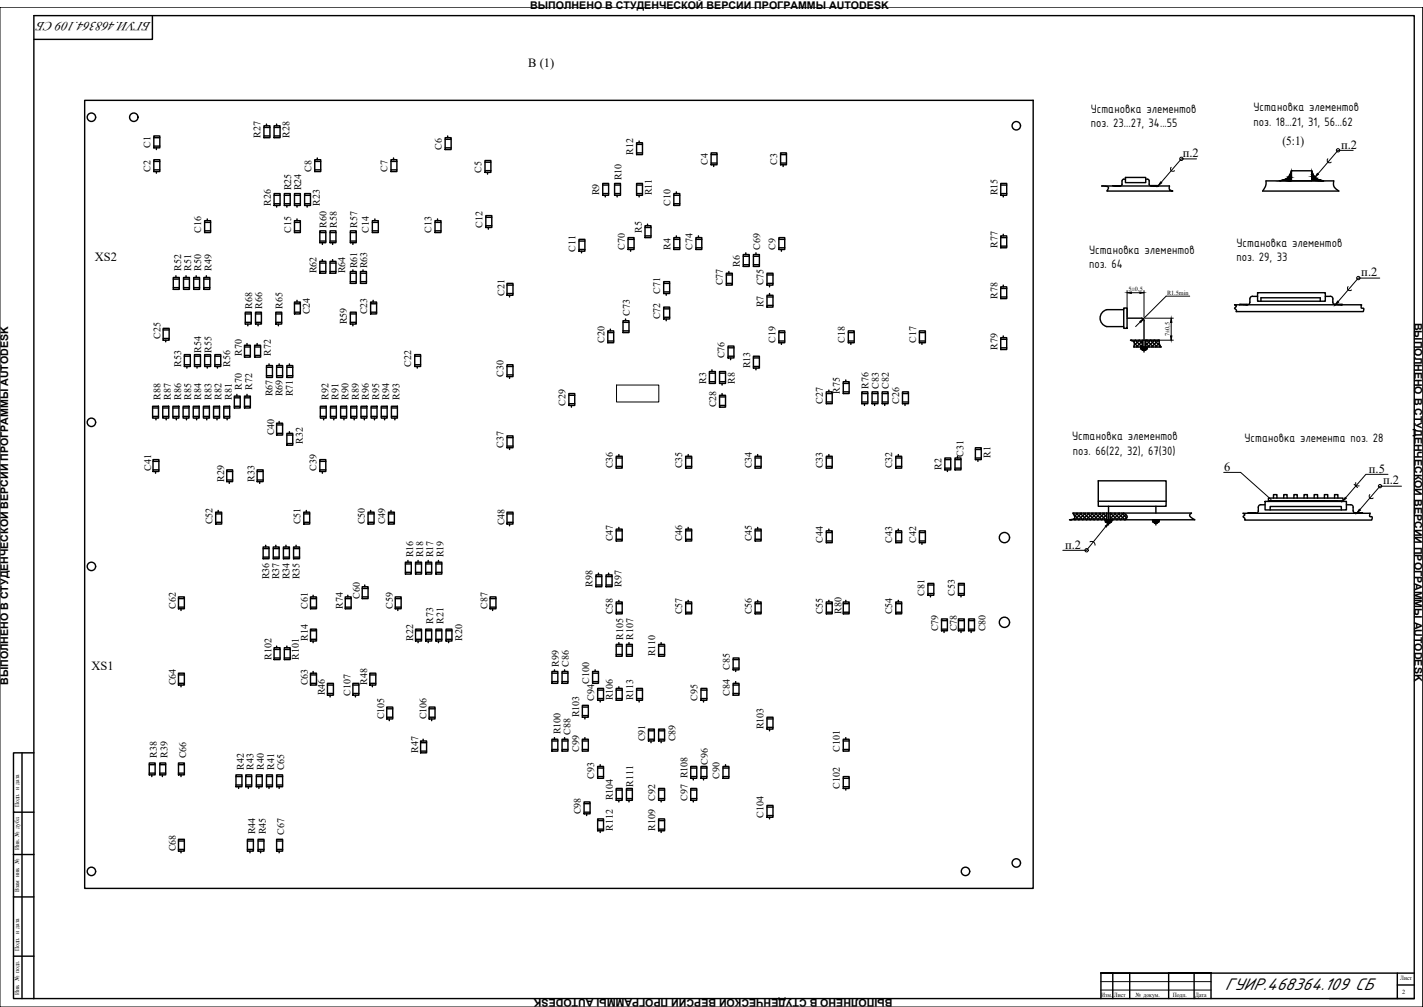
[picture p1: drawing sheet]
<svg xmlns="http://www.w3.org/2000/svg" width="594mm" height="420mm" viewBox="0 0 594 420" stroke-linecap="round" stroke-linejoin="round" font-family="sans-serif">
<g fill="none" stroke="#000" stroke-width=".42">
<path d="M0 3h593.9v417.2h-593.9zM488.9 69.8a.99 .99 0 0 0 0 1.4 .99 .99 0 0 0 1.5 0M499.5 66.3h-6.3l-8.4 9.8M554.4 66.2a.99 .99 0 0 0 0 1.5 .99 .99 0 0 0 1.4 0M564.9 62.7h-6.3l-8.4 9.9M562.8 119.6a.99 .99 0 0 0 0 1.4 .99 .99 0 0 0 1.4 0M576 116h-8.9l-8.5 9.9M470.5 121.2v11.1M472.3 122.1h3.6M477.6 121.2v11.1M478.1 132.8h11.7M488.9 134.5v5.7"/>
<path d="M496.7 123.6h-9.9l-12.7 12.7M478.1 141.9h11.7M257.4 160.7h17.6v7h-17.6zM510.9 197.1h7l12.7 11.3M579.5 197.9h-9.3l-8.4 9.8M461.6 219.7l-8 9.9h-9.9M565.3 202.1l1.4 1.4M566 201.3v1.4h1.4M571.9 206.4a.99 .99 0 0 0 0 1.4 .99 .99 0 0 0 1.4 0M585.1 202.9h-9l-8.4 9.7M455 226.1a1.42 1.42 0 0 1 1.5 0 1.42 1.42 0 0 1 .6 1.4M459.6 409.6h46"/>
<path d="M459.6 413.1h46"/>
<circle cx="493.2" cy="66.3" r=".7"/>
<circle cx="558.6" cy="62.7" r=".7"/>
<circle cx="567.1" cy="116" r=".7"/>
<circle cx="576.1" cy="202.8" r=".7"/>
<circle cx="453.6" cy="229.6" r=".7"/>
</g>
<g fill="none" stroke="#000" stroke-width=".59">
<path d="M14.1 6.5h576.3v410.1h-576.3zM63.6 6.5v9.9h-49.5M35.3 41.9h396v328.8h-396zM64.2 56.7h2.5v5h-2.5zM64.2 57.4h2.5M110.2 52.5h2.5v4.9h-2.5zM110.2 53.2h2.5M110.2 56.7h2.5M111.3 51.8v.7M114.4 52.5h2.5v4.9h-2.5zM114.4 53.2h2.5M114.4 56.7h2.5"/>
<path d="M115.5 51.8v.7M185.8 57.4h2.5v5h-2.5zM185.8 58.1h2.5M186.9 56.7v.7M265.8 59.6h2.4v4.9h-2.4zM266.8 58.8v.8M64.2 66.6h2.5v5h-2.5zM64.2 70.9h2.5M64.2 67.4h2.5M64.2 61h2.5M65.3 61.7v.7M65.3 71.6v.7"/>
<path d="M131.4 66.6h2.5v5h-2.5zM131.4 70.9h2.5M131.4 67.4h2.5M132.5 65.9v.7M163.2 66.6h2.5v5h-2.5zM163.2 70.9h2.5M163.2 67.4h2.5M164.3 65.9v.7M185.8 61.7h2.5M202.5 67h2.4v4.9h-2.4zM202.5 71.2h2.4M202.5 67.7h2.4"/>
<path d="M203.5 71.9v.7M251.6 76.5h2.5v5h-2.5zM251.6 77.2h2.5M256.6 76.5h2.4v5h-2.4zM256.6 77.2h2.4M265.8 76.5h2.4v5h-2.4zM265.8 77.2h2.4M265.8 63.8h2.4M265.8 60.2h2.4M296.9 63.8h2.4v4.9h-2.4zM296.9 68h2.4M296.9 64.5h2.4"/>
<path d="M297.9 68.7v.8M325.9 63.8h2.4v4.9h-2.4zM325.9 68h2.4M325.9 64.5h2.4M326.9 68.7v.8M417.8 76.5h2.5v5h-2.5zM417.8 77.2h2.5M460 77.6h28.2l.1 1.5 1.3 .6h-27.5l.3-.5a.76 .76 0 0 0 .4-.9 .76 .76 0 0 0-.7-.5zM468.5 76.9l-.7 .7M469.9 74h8.4v2.2h-8.4zM469.9 74.8l-1.2 .2-.3 1.9M478.3 74.8l1.3 .2 .2 1.9"/>
<path d="M479.8 76.9l.7 .7h3.1M528.5 75.5h28.3a3.4 3.4 0 0 0 2.1 4.2h-31.8l1.2-2zM539.2 71.2h8.4v4.3h-8.4zM539.2 71.2a5 5 0 0 1-5 4.3M547.6 71.2a5 5 0 0 0 5 4.3M85.4 92.1h2.5v4.9h-2.5zM85.4 96.3h2.5M85.4 92.8h2.5M86.5 91.4v.7M114.4 80.8h2.5v4.9h-2.5zM114.4 85h2.5M114.4 81.5h2.5"/>
<path d="M115.5 85.7v.7M118.7 80.8h2.5v4.9h-2.5zM118.7 85h2.5M118.7 81.5h2.5M119.8 85.7v.7M122.9 80.8h2.5v4.9h-2.5zM122.9 92.1h2.5v4.9h-2.5zM122.9 85h2.5M122.9 81.5h2.5M122.9 96.3h2.5M122.9 92.8h2.5M124 85.7v.7"/>
<path d="M124 91.4v.7M127.2 80.8h2.4v4.9h-2.4zM127.2 85h2.4M127.2 81.5h2.4M128.2 85.7v.7M133.5 96.3h2.5v5h-2.5zM133.5 97h2.5M137.8 96.3h2.5v5h-2.5zM137.8 97h2.5M146.3 96.3h2.4v5h-2.4zM146.3 97h2.4M155.4 92.1h2.5v4.9h-2.5z"/>
<path d="M155.4 96.3h2.5M155.4 92.8h2.5M156.5 91.4v.7M181.6 92.1h2.5v4.9h-2.5zM181.6 96.3h2.5M181.6 92.8h2.5M182.7 91.4v.7M202.8 90h2.5v4.9h-2.5zM202.8 94.2h2.5M202.8 90.7h2.5M203.9 94.9v.7M241.7 99.9h2.5v4.9h-2.5z"/>
<path d="M251.6 80.8h2.5M252.7 81.5v.7M256.6 80.8h2.4M257.6 81.5v.7M262.2 99.1h2.5v5h-2.5zM262.2 99.9h2.5M265.8 80.8h2.4M266.8 81.5v.7M269.3 94.2h2.5v4.9h-2.5zM269.3 98.4h2.5M269.3 94.9h2.5M270.3 93.5v.7"/>
<path d="M281.3 99.1h2.5v5h-2.5zM281.3 80.8h2.5v4.9h-2.5zM281.3 85h2.5M281.3 81.5h2.5M281.3 99.9h2.5M282.4 80.1v.7M282.4 98.4v.7M290.5 99.1h2.5v5h-2.5zM290.5 99.9h2.5M291.6 98.4v.7M325.2 99.1h2.4v5h-2.4zM325.2 99.9h2.4"/>
<path d="M417.8 98.4h2.5v5h-2.5zM417.8 80.8h2.5M417.8 99.1h2.5M418.8 81.5v.7M418.8 97.7v.7M72.3 115.8h2.5v4.9h-2.5zM72.3 116.5h2.5M73.4 115.1v.7M76.6 115.8h2.5v4.9h-2.5zM76.6 116.5h2.5M77.7 115.1v.7M80.9 115.8h2.4v4.9h-2.4z"/>
<path d="M80.9 116.5h2.4M81.9 115.1v.7M85.1 115.8h2.5v4.9h-2.5zM85.1 116.5h2.5M86.1 115.1v.7M133.5 109.1h2.5v4.9h-2.5zM133.5 100.6h2.5M133.5 113.3h2.5M133.5 109.8h2.5M134.6 101.3v.7M134.6 108.3v.8M137.8 109.1h2.5v4.9h-2.5z"/>
<path d="M137.8 100.6h2.5M137.8 113.3h2.5M137.8 109.8h2.5M138.9 101.3v.7M138.9 108.3v.8M146.3 113.3h2.4v4.9h-2.4zM146.3 100.6h2.4M146.3 114h2.4M146.3 117.5h2.4M147.3 101.3v.7M147.3 112.6v.7M150.5 113.3h2.5v4.9h-2.5z"/>
<path d="M150.5 114h2.5M150.5 117.5h2.5M151.6 112.6v.7M211.7 118.2h2.5v5h-2.5zM211.7 119h2.5M241.7 100.6h2.5M241.7 104.1h2.5M242.8 104.8v.7M262.2 103.4h2.5M263.3 104.1v.7M277.1 117.5h2.5v5h-2.5zM277.1 118.2h2.5"/>
<path d="M281.3 103.4h2.5M290.5 103.4h2.5M303.2 114h2.5v5h-2.5zM303.2 118.2h2.5M303.2 114.7h2.5M304.3 113.3v.7M310.3 106.2h2.5v5h-2.5zM310.3 110.4h2.5M310.3 106.9h2.5M311.4 105.5v.7M314.5 106.2h2.5v5h-2.5zM314.5 110.4h2.5"/>
<path d="M314.5 106.9h2.5M315.6 105.5v.7M320.2 114h2.5v5h-2.5zM320.2 118.2h2.5M320.2 114.7h2.5M321.3 119v.7M325.2 103.4h2.4M326.2 104.1v.7M417.8 119.7h2.5v4.9h-2.5zM417.8 102.7h2.5M418.8 119v.7M68.1 137h2.5v4.9h-2.5z"/>
<path d="M68.1 137.7h2.5M72.3 120h2.5M76.6 120h2.5M80.9 120h2.4M85.1 120h2.5M102.4 130.3h2.5v4.9h-2.5zM102.4 134.5h2.5M102.4 131h2.5M103.5 135.2v.7M106.7 130.3h2.4v4.9h-2.4zM106.7 134.5h2.4M106.7 131h2.4"/>
<path d="M107.7 135.2v.7M115.1 130.3h2.5v4.9h-2.5zM115.1 134.5h2.5M115.1 131h2.5M116.2 135.2v.7M122.9 126h2.5v5h-2.5zM122.9 130.3h2.5M122.9 126.7h2.5M124 125.3v.7M146.3 130.3h2.4v4.9h-2.4zM146.3 134.5h2.4M146.3 131h2.4"/>
<path d="M147.3 135.2v.7M154.7 126h2.5v5h-2.5zM154.7 130.3h2.5M154.7 126.7h2.5M155.8 125.3v.7M211.7 122.5h2.5M212.7 123.2v.7M253.7 138h2.5v5h-2.5zM253.7 138.8h2.5M254.8 137.3v.7M260.1 133.8h2.5v5h-2.5zM260.1 134.5h2.5"/>
<path d="M260.1 138h2.5M261.2 133.1v.7M277.1 128.1h2.5v5h-2.5zM277.1 132.4h2.5M277.1 128.9h2.5M277.1 121.8h2.5M278.1 122.5v.7M278.1 133.1v.7M320.2 123.2h2.5v4.9h-2.5zM320.2 123.9h2.5M320.2 127.4h2.5M321.3 122.5v.7"/>
<path d="M325.2 138h2.4v5h-2.4zM325.2 138.8h2.4M354.2 138h2.4v5h-2.4zM354.2 138.8h2.4M383.8 138h2.5v5h-2.5zM383.8 138.8h2.5M417.8 120.4h2.5M417.8 123.9h2.5M469.1 128.5h1.4v8.5h-1.4zM469.1 129.2h-7a3.6 3.6 0 0 0-2.8 3.5 3.6 3.6 0 0 0 2.8 3.6h7M470.5 132.8l6.1-.1 .8 .5 .2 11.6M515.4 127.2h53.1l-.2 .6a.62 .62 0 0 0 .1 .8 .62 .62 0 0 0 .8 0v1.4h-53.1v-.7l-.7-.6 .7-1z"/>
<path d="M522.9 123.7h2.1M522.9 123.6l-1 .8-.2 2-.3 .6-3.9 .2M525 122.1h28.3v3.6h-28.3zM526.4 125.7v-1.5h24.8v1.5M553.3 123.7h2.1M555.4 123.6l.9 .5 .2 .6M556.4 124.7l.1 1.7 1 .8M557.1 127.2h3.2M68.1 141.2h2.5M69.2 141.9v.7M77 148h2.5v4.9h-2.5zM77 148.6h2.5"/>
<path d="M77 152.2h2.5M78 152.9v.7M81.2 148h2.5v4.9h-2.5zM81.2 148.6h2.5M81.2 152.2h2.5M82.3 152.9v.7M85.4 148h2.5v4.9h-2.5zM85.4 148.6h2.5M85.4 152.2h2.5M86.5 152.9v.7M89.7 148h2.5v4.9h-2.5zM89.7 148.6h2.5"/>
<path d="M89.7 152.2h2.5M90.8 152.9v.7M102.1 144.1h2.4v4.9h-2.4zM102.1 148.3h2.4M102.1 144.8h2.4M103.1 143.3v.8M106.3 144.1h2.5v4.9h-2.5zM106.3 148.3h2.5M106.3 144.8h2.5M107.4 143.3v.8M111.3 152.5h2.4v5h-2.4zM111.3 156.8h2.4"/>
<path d="M111.3 153.2h2.4M112.3 151.8v.7M115.5 152.5h2.5v5h-2.5zM115.5 156.8h2.5M115.5 153.2h2.5M116.5 151.8v.7M119.8 152.5h2.4v5h-2.4zM119.8 156.8h2.4M119.8 153.2h2.4M120.8 151.8v.7M173.1 148h2.5v4.9h-2.5zM173.1 148.6h2.5"/>
<path d="M173.1 152.2h2.5M174.2 152.9v.7M211.7 152.2h2.5v4.9h-2.5zM211.7 156.4h2.5M211.7 152.9h2.5M212.7 157.1v.8M253.7 142.3h2.5M296.2 155h2.5v5h-2.5zM296.2 159.3h2.5M296.2 155.7h2.5M297.2 154.3v.7M300.4 155h2.5v5h-2.5z"/>
<path d="M300.4 159.3h2.5M300.4 155.7h2.5M301.5 160v.7M304 144.4h2.4v5h-2.4zM304 148.6h2.4M304 145.1h2.4M305 149.4v.7M314.5 148.6h2.5v5h-2.5zM314.5 152.9h2.5M314.5 149.4h2.5M315.6 153.6v.7M325.2 142.3h2.4"/>
<path d="M326.2 143v.7M352 159.3h2.5v4.9h-2.5zM352 160h2.5M353.1 158.5v.8M354.2 142.3h2.4M355.2 143v.7M383.8 142.3h2.5M384.9 143v.7M417.8 140.9h2.5v4.9h-2.5zM417.8 141.6h2.5M417.8 145.1h2.5M418.8 140.2v.7"/>
<path d="M472 141.9h12v1.5l.7 1.4h-11.3l.1-2zM472.3 141.9l.2 .2M472.5 141.9l-.1 .2M473.4 144.6l.2 .2M473.6 143.2l1.5 1.6M473.9 141.9l2.9 2.9M474.1 141.9l-.7 .8M475.5 141.9l1.4 1.4M475.7 141.9l-2.2 2.2M476.2 144.8a1.42 1.42 0 0 0 1.4 1.4 1.42 1.42 0 0 0 1.4-1.4M476.9 141.9v2.9M476.9 142.3l-2.5 2.5"/>
<path d="M476.9 143.9l-.9 .9M477.6 146.2v.7M478.3 141.9v2.9M478.3 143.2l1.6 1.6M478.7 141.9l2.8 2.9M478.9 141.9l-.6 .6M480.3 141.9l2.8 2.9M480.4 141.9l-2.1 2.2M481.8 141.9l2.9 2.9M482 141.9l-2.8 2.9M483.4 141.9l.6 .6M483.6 141.9l-2.8 2.9"/>
<path d="M484 143.2l-1.6 1.6M484.4 144.3l-.4 .5M63.7 169.5h2.5v5h-2.5zM63.7 173.7h2.5M63.7 170.2h2.5M65.1 174.5v.7M67.9 169.5h2.5v5h-2.5zM67.9 173.7h2.5M67.9 170.2h2.5M69.4 174.5v.7M72.2 169.5h2.5v5h-2.5zM72.2 173.7h2.5"/>
<path d="M72.2 170.2h2.5M73.6 174.5v.7M76.5 169.5h2.4v5h-2.4zM76.5 173.7h2.4M76.5 170.2h2.4M77.9 174.5v.7M80.7 169.5h2.4v5h-2.4zM80.7 173.7h2.4M80.7 170.2h2.4M82.1 174.5v.7M84.9 169.5h2.5v5h-2.5zM84.9 173.7h2.5"/>
<path d="M84.9 170.2h2.5M86.3 174.5v.7M89.2 169.5h2.5v5h-2.5zM89.2 173.7h2.5M89.2 170.2h2.5M90.6 174.5v.7M93.4 169.5h2.5v5h-2.5zM93.4 173.7h2.5M93.4 170.2h2.5M94.8 174.5v.7M97.8 165.3h2.5v4.9h-2.5zM97.8 169.5h2.5"/>
<path d="M97.8 166h2.5M98.9 164.5v.8M102.1 165.3h2.4v4.9h-2.4zM102.1 169.5h2.4M102.1 166h2.4M103.1 164.5v.8M115.5 176.6h2.5v4.9h-2.5zM115.5 177.3h2.5M116.5 175.9v.7M133.7 169.5h2.5v5h-2.5zM133.7 173.7h2.5M133.7 170.2h2.5"/>
<path d="M135.1 174.5v.7M138 169.5h2.4v5h-2.4zM138 173.7h2.4M138 170.2h2.4M139.4 174.5v.7M142.2 169.5h2.5v5h-2.5zM142.2 173.7h2.5M142.2 170.2h2.5M143.6 174.5v.7M146.4 169.5h2.5v5h-2.5zM146.4 173.7h2.5M146.4 170.2h2.5"/>
<path d="M147.9 174.5v.7M150.7 169.5h2.5v5h-2.5zM150.7 173.7h2.5M150.7 170.2h2.5M152.1 174.5v.7M154.9 169.5h2.5v5h-2.5zM154.9 173.7h2.5M154.9 170.2h2.5M156.3 174.5v.7M159.2 169.5h2.4v5h-2.4zM159.2 173.7h2.4M159.2 170.2h2.4"/>
<path d="M160.6 174.5v.7M163.4 169.5h2.5v5h-2.5zM163.4 173.7h2.5M163.4 170.2h2.5M164.8 174.5v.7M237.5 164.2h2.4v5h-2.4zM237.5 168.4h2.4M237.5 164.9h2.4M238.5 169.2v.7M300.4 164.9h2.5v5h-2.5zM300.4 169.2h2.5M300.4 165.6h2.5"/>
<path d="M301.5 164.2v.7M345 163.5h2.4v4.9h-2.4zM345 167.7h2.4M345 164.2h2.4M346 162.8v.7M352 163.5h2.5M359.8 163.5h2.5v4.9h-2.5zM359.8 167.7h2.5M359.8 164.2h2.5M360.9 168.4v.8M364.1 163.5h2.4v4.9h-2.4zM364.1 167.7h2.4"/>
<path d="M364.1 164.2h2.4M365.1 168.4v.8M368.3 163.5h2.5v4.9h-2.5zM368.3 167.7h2.5M368.3 164.2h2.5M369.4 168.4v.8M376.8 163.5h2.5v4.9h-2.5zM376.8 167.7h2.5M376.8 164.2h2.5M377.8 168.4v.8M63.9 191.8h2.4v4.9h-2.4zM63.9 196h2.4"/>
<path d="M63.9 192.5h2.4M64.9 196.7v.7M94.7 196h2.4v5h-2.4zM94.7 196.7h2.4M107.4 196h2.5v5h-2.5zM107.4 196.7h2.5M115.5 180.8h2.5M119.8 180.8h2.4v5h-2.4zM119.8 181.5h2.4M119.8 185.1h2.4M120.8 180.1v.7M133.5 191.8h2.5v4.9h-2.5z"/>
<path d="M133.5 196h2.5M133.5 192.5h2.5M134.6 196.7v.7M211.7 181.9h2.5v4.9h-2.5zM211.7 186.1h2.5M211.7 182.6h2.5M212.7 186.8v.7M257.3 190.4h2.5v4.9h-2.5zM257.3 191.1h2.5M257.3 194.6h2.5M258.4 189.7v.7M286.3 190.4h2.5v4.9h-2.5z"/>
<path d="M286.3 191.1h2.5M286.3 194.6h2.5M287.3 189.7v.7M315.3 190.4h2.5v4.9h-2.5zM315.3 191.1h2.5M315.3 194.6h2.5M316.3 189.7v.7M345 190.4h2.4v4.9h-2.4zM345 191.1h2.4M345 194.6h2.4M346 189.7v.7M374 190.4h2.4v4.9h-2.4z"/>
<path d="M374 191.1h2.4M374 194.6h2.4M375 189.7v.7M394.5 191.1h2.4v4.9h-2.4zM394.5 191.8h2.4M394.5 195.3h2.4M395.5 196v.7M398.7 191.1h2.5v4.9h-2.5zM398.7 191.8h2.5M398.7 195.3h2.5M399.8 190.4v.7M407.2 186.8h2.5v5h-2.5z"/>
<path d="M407.2 191.1h2.5M407.2 187.5h2.5M408.3 191.8v.7M90 213.7h2.5v5h-2.5zM90 217.9h2.5M90 214.4h2.5M91.1 213v.7M94.7 200.3h2.4M95.7 201v.7M107.4 200.3h2.5M108.4 201v.7M126.8 213.7h2.5v5h-2.5z"/>
<path d="M126.8 217.9h2.5M126.8 214.4h2.5M127.9 213v.7M153.7 213.7h2.5v5h-2.5zM153.7 217.9h2.5M153.7 214.4h2.5M154.7 213v.7M162.2 213.7h2.4v5h-2.4zM162.2 217.9h2.4M162.2 214.4h2.4M163.2 213v.7M211.7 213.7h2.5v5h-2.5z"/>
<path d="M211.7 217.9h2.5M211.7 214.4h2.5M212.7 218.7v.7M447.1 216.9h.3M447.9 214.1h49.5l-.7 .7 .1 .7 2.1 1.4h-52.4l1.3-.2a.87 .87 0 0 0 .9-.5 .87 .87 0 0 0-.1-.9zM448.2 214.5l2.4 2.4M448.4 214.1l-.3 .2M448.4 216.4l.5 .5M449.3 214.1l2.8 2.8M450 214.1l-1.4 1.3M450.9 214.1l2.8 2.8M451.5 214.1l-2.8 2.8"/>
<path d="M452.5 214.1l2.8 2.8M453.1 214.1l-2.8 2.8M454.1 214.1l2.8 2.8M454.7 214.1l-2.8 2.8M455.6 214.1l2.9 2.8M456.3 214.1l-2.8 2.8M457.2 214.1l2.9 2.8M457.9 214.1l-2.9 2.8M458.5 200.6h28.3v10.6h-28.3zM458.5 209.1h28.3M458.8 214.1l2.8 2.8M459.5 214.1l-2.9 2.8"/>
<path d="M460.4 214.1l1.7 1.6M461.1 214.1l-2.9 2.8M462 214.1h.1M462.1 216.2l-.7 .7a1.42 1.42 0 0 0 1.4 1.4 1.42 1.42 0 0 0 1.4-1.4M462.1 214.1v2.8M462.1 214.6l-2.3 2.3M462.8 211.2v7.8M463.5 214.1v2.8M463.5 215.6l1.3 1.3M463.6 214.1l2.8 2.8M464.2 214.1l-.7 .7M465.2 214.1l2.8 2.8"/>
<path d="M465.8 214.1l-2.3 2.3M466.8 214.1l2.8 2.8M467.4 214.1l-2.8 2.8M468.3 214.1l2.1 2M469 214.1l-2.8 2.8M469.1 214.1l.5 .3a1.37 1.37 0 0 1 .9 1.1 1.37 1.37 0 0 1-.6 1.4M470 214.7l-2.3 2.2M470.5 215.7l-1.2 1.2M481.2 216.9a1.42 1.42 0 0 0 1.4 1.4 1.42 1.42 0 0 0 1.4-1.4M482.6 211.2v2.9M482.6 218.3v.7M525.4 213.1l-.8 1-3.5 .1"/>
<path d="M526.4 210.6h1.8M526.4 210.6l-1 .7-.1 1.8M528.2 209.2h33.9v3.6h-33.9zM529.5 209.2v-1.4h31.2v1.4M529.5 209h31.2M530.3 212.8v-1.5h29.7v1.5M531.7 207.8v-1.4h1.4v1.4M535.9 207.8v-1.4h1.4v1.4M540.2 207.8v-1.4h1.4v1.4M544.4 207.8v-1.4h1.4v1.4M548.6 207.8v-1.4h1.5v1.4M552.9 207.8v-1.4h1.4v1.4"/>
<path d="M557.1 207.8v-1.4h1.4v1.4M562.1 210.6h1.7M563.9 210.6l.8 .4 .2 .6M564.9 211.7v1.4M564.9 213.1l.8 1 6.3 .1-.2 .6a.64 .64 0 0 0 .1 .8 .64 .64 0 0 0 .9 0l-.1 1.4h-53.1l.1-.7-.7-.7 .7-.8-.7-.6h49.8M109.9 228.2h2.4v4.9h-2.4zM109.9 228.9h2.4M109.9 232.5h2.4M110.9 227.5v.7M114.1 228.2h2.4v4.9h-2.4zM114.1 228.9h2.4M114.1 232.5h2.4"/>
<path d="M115.1 227.5v.7M118.3 228.2h2.5v4.9h-2.5zM118.3 228.9h2.5M118.3 232.5h2.5M119.4 227.5v.7M122.6 228.2h2.5v4.9h-2.5zM122.6 228.9h2.5M122.6 232.5h2.5M123.6 227.5v.7M169.2 234.6h2.5v4.9h-2.5zM169.2 235.3h2.5M169.2 238.8h2.5"/>
<path d="M170.3 233.8v.8M173.5 234.6h2.5v4.9h-2.5zM173.5 235.3h2.5M173.5 238.8h2.5M174.5 233.8v.8M177.7 234.6h2.5v4.9h-2.5zM177.7 235.3h2.5M177.7 238.8h2.5M178.8 233.8v.8M182 234.6h2.4v4.9h-2.4zM182 235.3h2.4M182 238.8h2.4"/>
<path d="M183 233.8v.8M248.8 239.9h2.4v4.9h-2.4zM249.9 239.1v.8M253 239.9h2.5v4.9h-2.5zM254.1 239.1v.8M257.3 220.8h2.5v4.9h-2.5zM257.3 225h2.5M257.3 221.5h2.5M258.4 220v.8M286.3 220.8h2.5v4.9h-2.5zM286.3 225h2.5M286.3 221.5h2.5"/>
<path d="M287.3 220v.8M315.3 220.8h2.5v4.9h-2.5zM315.3 225h2.5M315.3 221.5h2.5M316.3 220v.8M345 221.5h2.4v4.9h-2.4zM345 225.7h2.4M345 222.2h2.4M346 220.8v.7M374 221.5h2.4v4.9h-2.4zM374 225.7h2.4M374 222.2h2.4"/>
<path d="M375 220.8v.7M383.8 221.5h2.5v4.9h-2.5zM383.8 225.7h2.5M383.8 222.2h2.5M384.9 226.4v.7M74.5 249h2.5v5h-2.5zM74.5 253.3h2.5M74.5 249.8h2.5M75.6 254v.7M129.6 249h2.5v5h-2.5zM129.6 253.3h2.5M129.6 249.8h2.5"/>
<path d="M130.7 248.4v.6M144.1 249h2.5v5h-2.5zM144.1 253.3h2.5M144.1 249.8h2.5M145.2 248.4v.6M151.2 244.8h2.5v5h-2.5zM151.2 249h2.5M151.2 245.5h2.5M152.3 244.1v.7M165 249h2.5v5h-2.5zM165 253.3h2.5M165 249.8h2.5"/>
<path d="M166.1 254v.7M204.6 249h2.5v5h-2.5zM204.6 253.3h2.5M204.6 249.8h2.5M205.7 254v.7M248.8 244.1h2.4M248.8 240.6h2.4M253 244.1h2.5M253 240.6h2.5M257.3 251.2h2.5v4.9h-2.5zM257.3 255.4h2.5M257.3 251.9h2.5"/>
<path d="M258.4 250.5v.7M286.3 251.2h2.5v4.9h-2.5zM286.3 255.4h2.5M286.3 251.9h2.5M287.3 250.5v.7M315.3 251.2h2.5v4.9h-2.5zM315.3 255.4h2.5M315.3 251.9h2.5M316.3 250.5v.7M345 251.2h2.4v4.9h-2.4zM345 255.4h2.4M345 251.9h2.4"/>
<path d="M346 250.5v.7M352 251.2h2.5v4.9h-2.5zM352 255.4h2.5M352 251.9h2.5M353.1 250.5v.7M374 251.2h2.4v4.9h-2.4zM374 255.4h2.4M374 251.9h2.4M375 250.5v.7M387.4 243.4h2.4v5h-2.4zM387.4 247.7h2.4M387.4 244.1h2.4"/>
<path d="M388.5 248.4v.6M393.1 258.2h2.4v5h-2.4zM393.1 259h2.4M400.1 243.4h2.5v5h-2.5zM400.1 258.2h2.5v5h-2.5zM400.1 247.7h2.5M400.1 244.1h2.5M400.1 259h2.5M401.2 248.4v.6M404.4 258.2h2.4v5h-2.4zM404.4 259h2.4M114.4 270.3h2.5v4.9h-2.5z"/>
<path d="M114.4 274.5h2.5M114.4 271h2.5M115.5 269.6v.7M118.7 270.3h2.5v4.9h-2.5zM118.7 274.5h2.5M118.7 271h2.5M119.8 269.6v.7M129.6 262.5h2.5v5h-2.5zM129.6 266.7h2.5M129.6 263.2h2.5M130.7 267.5v.6M173.5 262.5h2.5v5h-2.5z"/>
<path d="M173.5 266.7h2.5M173.5 263.2h2.5M174.5 267.5v.6M177.7 262.5h2.5v5h-2.5zM177.7 266.7h2.5M177.7 263.2h2.5M178.8 267.5v.6M182 262.5h2.4v5h-2.4zM182 266.7h2.4M182 263.2h2.4M183 267.5v.6M186.2 262.5h2.5v5h-2.5z"/>
<path d="M186.2 266.7h2.5M186.2 263.2h2.5M187.3 267.5v.6M231.5 279.5v.7M235.7 279.5v.7M248.5 279.5v.7M257.3 268.9h2.5v4.9h-2.5zM257.3 269.6h2.5M257.3 273.1h2.5M258.4 268.1v.8M261.5 268.9h2.5v4.9h-2.5zM261.5 269.6h2.5"/>
<path d="M261.5 273.1h2.5M262.6 268.1v.8M275 268.9h2.5v4.9h-2.5zM275 269.6h2.5M275 273.1h2.5M276 268.1v.8M306.1 274.5h2.4v5h-2.4zM306.1 278.8h2.4M306.1 275.2h2.4M307.1 279.5v.7M393.1 262.5h2.4M394.1 263.2v.7"/>
<path d="M400.1 262.5h2.5M401.2 263.2v.7M404.4 262.5h2.4M405.4 263.2v.7M74.5 280.9h2.5v4.9h-2.5zM74.5 285.1h2.5M74.5 281.6h2.5M75.6 285.8v.8M129.6 280.9h2.5v4.9h-2.5zM129.6 285.1h2.5M129.6 281.6h2.5M130.7 280.2v.7"/>
<path d="M136.7 285.1h2.5v5h-2.5zM136.7 289.3h2.5M136.7 285.8h2.5M137.8 290.1v.7M147.3 285.1h2.5v5h-2.5zM147.3 289.3h2.5M147.3 285.8h2.5M148.4 290.1v.7M154.4 280.9h2.5v4.9h-2.5zM154.4 285.1h2.5M154.4 281.6h2.5M155.4 285.8v.8"/>
<path d="M161.5 295h2.5v5h-2.5zM161.5 299.3h2.5M161.5 295.7h2.5M162.5 300v.7M179.2 295h2.4v5h-2.4zM179.2 299.3h2.4M179.2 295.7h2.4M180.2 300v.7M230.4 280.2h2.5v4.9h-2.5zM230.4 284.4h2.5M230.4 280.9h2.5M234.7 280.2h2.4v4.9h-2.4z"/>
<path d="M234.7 284.4h2.4M234.7 280.9h2.4M243.1 294.3h2.5v5h-2.5zM243.1 298.6h2.5M243.1 295h2.5M244.2 299.3v.7M247.4 280.2h2.5v4.9h-2.5zM247.4 284.4h2.5M247.4 280.9h2.5M249.5 287.2h2.5v5h-2.5zM249.5 291.5h2.5M249.5 288h2.5"/>
<path d="M250.6 292.2v.7M257.3 287.2h2.5v5h-2.5zM257.3 291.5h2.5M257.3 288h2.5M258.4 286.6v.6M265.8 287.2h2.4v5h-2.4zM265.8 291.5h2.4M265.8 288h2.4M266.8 292.2v.7M292.7 287.2h2.4v5h-2.4zM292.7 291.5h2.4M292.7 288h2.4"/>
<path d="M293.7 292.2v.7M306.1 285.1h2.4v5h-2.4zM306.1 289.3h2.4M306.1 285.8h2.4M307.1 284.4v.7M320.2 299.3h2.5v4.9h-2.5zM320.2 300h2.5M9.2 314.1v102.5M14.1 314.1h-8.5v24.8h8.5M62.3 318.3h2.5v5h-2.5zM62.3 319.1h2.5M66.7 318.3h2.5v5h-2.5z"/>
<path d="M66.7 319.1h2.5M74.5 318.3h2.5v5h-2.5zM74.5 319.1h2.5M175.6 309.2h2.5v4.9h-2.5zM175.6 313.4h2.5M175.6 309.9h2.5M176.7 308.4v.8M230.4 308.4h2.5v5h-2.5zM230.4 312.7h2.5M230.4 309.2h2.5M231.5 307.8v.6M234.7 308.4h2.4v5h-2.4z"/>
<path d="M234.7 312.7h2.4M234.7 309.2h2.4M235.7 307.8v.6M243.1 308.4h2.5v5h-2.5zM243.1 312.7h2.5M243.1 309.2h2.5M244.2 307.8v.6M249.5 319.8h2.5v4.9h-2.5zM250.6 319.1v.7M270.7 304.2h2.5v5h-2.5zM270.7 308.4h2.5M270.7 304.9h2.5"/>
<path d="M271.8 309.2v.7M275 304.2h2.5v5h-2.5zM275 308.4h2.5M275 304.9h2.5M276 309.2v.7M288.4 319.8h2.5v4.9h-2.5zM292.7 319.8h2.4v4.9h-2.4zM301.8 319.8h2.5v4.9h-2.5zM302.9 319.1v.7M320.2 303.5h2.5M321.3 304.2v.7M352 308.4h2.5v5h-2.5z"/>
<path d="M352 312.7h2.5M352 309.2h2.5M353.1 307.8v.6M5.6 338.9v35.3M62.3 322.6h2.5M63.4 323.3v.7M66.7 322.6h2.5M67.8 323.3v.7M74.5 322.6h2.5M75.6 323.3v.7M98.5 323.3h2.5v5h-2.5zM98.5 327.5h2.5"/>
<path d="M98.5 324h2.5M99.6 328.3v.7M102.6 323.3h2.5v5h-2.5zM102.6 327.5h2.5M102.6 324h2.5M103.7 328.3v.7M107 323.3h2.5v5h-2.5zM107 327.5h2.5M107 324h2.5M108.1 328.3v.7M111.3 323.3h2.4v5h-2.4zM111.3 327.5h2.4"/>
<path d="M111.3 324h2.4M112.3 328.3v.7M115.5 323.3h2.5v5h-2.5zM115.5 327.5h2.5M115.5 324h2.5M116.5 328.3v.7M243.8 334.6h2.5v5h-2.5zM243.8 338.9h2.5M243.8 335.3h2.5M244.9 339.6v.7M249.5 324h2.5M249.5 320.5h2.5"/>
<path d="M257.3 329h2.5v4.9h-2.5zM257.3 333.2h2.5M257.3 329.6h2.5M258.4 333.9v.7M261.5 329h2.5v4.9h-2.5zM261.5 333.2h2.5M261.5 329.6h2.5M262.6 333.9v.7M275 329h2.5v4.9h-2.5zM275 333.2h2.5M275 329.6h2.5M276 333.9v.7"/>
<path d="M288.4 329h2.5v4.9h-2.5zM288.4 324h2.5M288.4 320.5h2.5M288.4 333.2h2.5M288.4 329.6h2.5M289.4 324.7v.7M289.4 333.9v.7M292.7 324h2.4M292.7 320.5h2.4M293.7 324.7v.7M301.8 324h2.5M301.8 320.5h2.5"/>
<path d="M320.2 336h2.5v5h-2.5zM320.2 336.8h2.5M352 324h2.5v5h-2.5zM352 328.3h2.5M352 324.7h2.5M353.1 329v.6M5.6 356.5h8.5M74.5 350.2h2.5v4.9h-2.5zM74.5 350.9h2.5M74.5 354.4h2.5M75.6 355.1v.7M103.3 350.2h2.5v4.9h-2.5z"/>
<path d="M103.3 350.9h2.5M103.3 354.4h2.5M104.4 355.1v.7M107.7 350.2h2.5v4.9h-2.5zM107.7 350.9h2.5M107.7 354.4h2.5M108.8 355.1v.7M115.5 350.2h2.5v4.9h-2.5zM115.5 350.9h2.5M115.5 354.4h2.5M116.5 355.1v.7M249.5 341.7h2.5v4.9h-2.5z"/>
<path d="M249.5 345.9h2.5M249.5 342.4h2.5M250.6 346.6v.7M275 341.7h2.5v4.9h-2.5zM275 345.9h2.5M275 342.4h2.5M276 346.6v.7M320.2 340.3h2.5M321.3 341v.7M5.6 374.2v42.4h8.5M5.6 374.2h8.5M5.6 398.9h8.5"/>
<path d="M464.6 416.6v-10.6h-5h12v10.6M487.9 406v10.6M498.5 416.6v-10.6h7.1h-17.7h17.7v10.6M583.4 406v10.6M583.4 411h7M590.4 406h-130.8v10.6"/>
<circle cx="38.2" cy="48.9" r="1.76"/>
<circle cx="55.9" cy="48.9" r="1.76"/>
<circle cx="424.3" cy="52.5" r="1.76"/>
<circle cx="38.2" cy="176.2" r="1.76"/>
<circle cx="38.2" cy="236.3" r="1.76"/>
<circle cx="419.3" cy="224.3" r="2.14"/>
<circle cx="419.3" cy="259.7" r="2.14"/>
<circle cx="38.2" cy="363.6" r="1.76"/>
<circle cx="403.1" cy="363.6" r="1.76"/>
<circle cx="424.3" cy="360.1" r="1.76"/>
</g>
<g fill="#000" stroke="#000" stroke-width=".42">
<path d="M539.2 71.2v.9h-.3zM547.6 71.2l.3 .9h-.3z"/>
<path d="M464.5 77.4l3.2 .2zM464.5 77.4l3.2 .2z"/>
<path d="M480.4 77.4l3.2 .2zM480.4 77.4l3.2 .2z"/>
<path d="M538.9 72.1l.3 .8v-.8zM538.9 72.1l.3 .8h-.7z"/>
<path d="M538.5 72.9l.7 .8v-.8zM538.5 72.9l.7 .8h-1.1z"/>
<path d="M538.1 73.7l1.1 .3v-.3zM538.1 73.7l1.1 .3h-1.4z"/>
<path d="M537.8 74l1.4 .3v-.3zM537.5 74.3l.3-.3 1.4 .3z"/>
<path d="M537.5 74.3l1.7 .2v-.2zM537.2 74.5l.3-.2 1.7 .2z"/>
<path d="M537.2 74.5l2 .2v-.2zM536.8 74.7l.4-.2 2 .2z"/>
<path d="M536.8 74.7l2.4 .3v-.3zM536 75l.8-.3 2.4 .3z"/>
<path d="M536 75l3.2 .3v-.3zM535.1 75.3l.9-.3 3.2 .3z"/>
<path d="M535.1 75.3l4.1 .2v-.2zM534.2 75.5l.9-.2 4.1 .2z"/>
<path d="M547.6 72.1l.7 .8-.4-.8zM547.6 72.1l.7 .8h-.7z"/>
<path d="M547.6 72.9l1.1 .8-.4-.8zM547.6 72.9l1.1 .8h-1.1z"/>
<path d="M547.6 73.7l1.4 .3-.3-.3zM547.6 73.7l1.4 .3h-1.4z"/>
<path d="M547.6 74l1.7 .3zM547.6 74l1.7 .3h-1.7z"/>
<path d="M547.6 74.3l2 .2-.3-.2zM547.6 74.3l2 .2h-2z"/>
<path d="M547.6 74.5l2.4 .2zM547.6 74.5l2.4 .2h-2.4z"/>
<path d="M547.6 74.7l3.2 .3-.8-.3zM547.6 74.7l3.2 .3h-3.2z"/>
<path d="M547.6 75l4 .3zM547.6 75l4 .3h-4z"/>
<path d="M547.6 75.3l5 .2zM547.6 75.3l5 .2h-5z"/>
<path d="M517.5 127l3.2 .2zM517.5 127l3.2 .2z"/>
<path d="M557.1 127l3.2 .2zM557.1 127l3.2 .2z"/>
<path d="M477.2 146.1h.8zM477.2 146.1l.6 .1z"/>
<path d="M477 146.1h1.2zM477 146.1h1z"/>
<path d="M476.8 145.9h1.7zM476.8 145.9l1.4 .2z"/>
<path d="M476.6 145.7h2.1zM476.6 145.7l1.9 .2z"/>
<path d="M476.4 145.5l2.3 .2 .1-.2zM476.4 145.5l2.3 .2z"/>
<path d="M476.3 145.3l2.5 .2 .2-.2zM476.3 145.3l2.5 .2z"/>
<path d="M476.2 145l2.8 .3v-.3zM476.2 145l2.8 .3h-2.7z"/>
<path d="M476.2 144.8l2.8 .2v-.2zM476.2 144.8l2.8 .2h-2.8z"/>
<path d="M462.4 218.3h.8zM462.4 218.3h.5z"/>
<path d="M462.2 218.1h1.2zM462.2 218.1l1 .2z"/>
<path d="M461.9 218h1.7zM461.9 218l1.5 .1z"/>
<path d="M461.7 217.8h2.1zM461.7 217.8l1.9 .2z"/>
<path d="M461.6 217.6l2.2 .2 .2-.2zM461.6 217.6l2.2 .2z"/>
<path d="M461.5 217.4l2.5 .2 .1-.2zM461.5 217.4l2.5 .2z"/>
<path d="M461.3 216.9l2.9 .3v-.3zM461.3 216.9l2.9 .3h-2.8z"/>
<path d="M461.4 217.2l2.7 .2 .1-.2zM461.4 217.2l2.7 .2h-2.6z"/>
<path d="M482.2 218.3h.8zM482.2 218.3h.5z"/>
<path d="M481.9 218.1h1.3zM481.9 218.1l1.1 .2z"/>
<path d="M481.7 218h1.7zM481.7 218l1.5 .1z"/>
<path d="M481.5 217.8h2.1zM481.5 217.8l1.9 .2z"/>
<path d="M481.4 217.6l2.2 .2 .2-.2zM481.4 217.6l2.2 .2z"/>
<path d="M481.2 217.4l2.6 .2 .1-.2zM481.2 217.4l2.6 .2z"/>
<path d="M481.2 217.2l2.7 .2 .1-.2zM481.2 217.2l2.7 .2h-2.7z"/>
<path d="M481.2 216.9l2.8 .3v-.3zM481.2 216.9l2.8 .3h-2.8z"/>
<path d="M521.1 214l3.2 .2zM521.1 214l3.2 .2z"/>
<path d="M529.5 209l31.2 .2zM529.5 209l31.2 .2z"/>
<path d="M565.6 214l3.2 .2zM565.6 214l3.2 .2z"/>
</g>
<circle cx="478.3" cy="144.8" r=".3" fill="#000"/>
<path d="M484.5 75.9l.5 .4-1.4 1.1zM550 72.3l.4 .4-1.3 1.2zM470.5 122.1l1.8-.3v.6zM475.9 121.8l1.7 .3-1.7 .3zM475.9 134.1l1.4-1-1 1.4zM488.9 132.8l.3 1.7h-.5zM558.4 125.6l.5 .4-1.4 1.2zM488.7 140.2h.5l-.3 1.7zM461.4 219.5l1.4-1.2-.9 1.6zM561.6 207.5l.5 .4-1.4 1.1zM567.5 212.5l.4 .4-1.4 1.1z" fill="#000" stroke="#000" stroke-width=".42"/>
<text font-size="7.7" x="511.3" y="413.1">ГУИР.468364.109 СБ</text>
<g font-size="5.5">
<text x="455.4" y="47.2">Установка элементов</text>
<text x="523.3" y="46.5">Установка элементов</text>
<text x="455.4" y="53.1">поз. 23...27, 34...55</text>
<text x="523.3" y="52.4">поз. 18...21, 31, 56...62</text>
<text x="454.7" y="105.9">Установка элементов</text>
<text x="516.2" y="103">Установка элементов</text>
<text x="454.7" y="111.8">поз. 64</text>
<text x="516.2" y="108.9">поз. 29, 33</text>
<text x="447.6" y="183.6">Установка элементов</text>
<text x="519.6" y="184.2">Установка элемента поз. 28</text>
<text x="447.9" y="189.9">поз. 66(22, 32), 67(30)</text>
</g>
<g font-size="5.2">
<text x="62.9" y="9.4" transform="rotate(-180 62.9 9.4)">БГУИ.468364.109 СБ</text>
<text x="220.5" y="27.8">В (1)</text>
<text x="493.8" y="65.6">п.2</text>
<text x="535.4" y="60.7">(5:1)</text>
<text x="559.9" y="62">п.2</text>
<text x="39.5" y="109.1">XS2</text>
<text x="568.3" y="115.4">п.2</text>
<text x="511" y="196.4">6</text>
<text x="571.5" y="197.2">п.5</text>
<text x="577.4" y="202.1">п.2</text>
<text x="444.6" y="228.9">п.2</text>
<text x="38.1" y="279.5">XS1</text>
</g>
<g font-size="4.4">
<text x="221.4" y="3.7">ВЫПОЛНЕНО В СТУДЕНЧЕСКОЙ ВЕРСИИ ПРОГРАММЫ AUTODESK</text>
<text x="590.5" y="134.6" transform="rotate(90 590.5 134.6)">ВЫПОЛНЕНО В СТУДЕНЧЕСКОЙ ВЕРСИИ ПРОГРАММЫ AUTODESK</text>
<text x="3.5" y="285.8" transform="rotate(-90 3.5 285.8)">ВЫПОЛНЕНО В СТУДЕНЧЕСКОЙ ВЕРСИИ ПРОГРАММЫ AUTODESK</text>
<text x="372.6" y="416.7" transform="rotate(-180 372.6 416.7)">ВЫПОЛНЕНО В СТУДЕНЧЕСКОЙ ВЕРСИИ ПРОГРАММЫ AUTODESK</text>
</g>
<g font-size="4.2">
<text x="108.8" y="57.5" transform="rotate(-90 108.8 57.5)">R27</text>
<text x="120.8" y="57.5" transform="rotate(-90 120.8 57.5)">R28</text>
<text x="62.8" y="61.8" transform="rotate(-90 62.8 61.8)">C1</text>
<text x="184.4" y="62.5" transform="rotate(-90 184.4 62.5)">С6</text>
<text x="264.3" y="64.6" transform="rotate(-90 264.3 64.6)">R12</text>
<text x="62.8" y="71.7" transform="rotate(-90 62.8 71.7)">C2</text>
<text x="130" y="71.7" transform="rotate(-90 130 71.7)">С8</text>
<text x="161.8" y="71.7" transform="rotate(-90 161.8 71.7)">С7</text>
<text x="295.4" y="68.9" transform="rotate(-90 295.4 68.9)">C4</text>
<text x="324.4" y="68.9" transform="rotate(-90 324.4 68.9)">C3</text>
<text x="201.1" y="72.1" transform="rotate(-90 201.1 72.1)">С5</text>
<text x="259.4" y="75.2" transform="rotate(-90 259.4 75.2)">R10</text>
<text x="121.5" y="79.4" transform="rotate(-90 121.5 79.4)">R25</text>
<text x="125.8" y="79.4" transform="rotate(-90 125.8 79.4)">R24</text>
<text x="250.2" y="81.5" transform="rotate(-90 250.2 81.5)">R9</text>
<text x="272.1" y="81.5" transform="rotate(-90 272.1 81.5)">R11</text>
<text x="416.4" y="81.5" transform="rotate(-90 416.4 81.5)">R15</text>
<text x="113" y="85.8" transform="rotate(-90 113 85.8)">R26</text>
<text x="133.5" y="85.8" transform="rotate(-90 133.5 85.8)">R23</text>
<text x="279.9" y="85.9" transform="rotate(-90 279.9 85.9)">C10</text>
<text x="136.4" y="95" transform="rotate(-90 136.4 95)">R60</text>
<text x="140.6" y="95" transform="rotate(-90 140.6 95)">R58</text>
<text x="149.1" y="95" transform="rotate(-90 149.1 95)">R57</text>
<text x="201.4" y="95.1" transform="rotate(-90 201.4 95.1)">С12</text>
<text x="84" y="97.2" transform="rotate(-90 84 97.2)">С16</text>
<text x="121.5" y="97.2" transform="rotate(-90 121.5 97.2)">С15</text>
<text x="154.1" y="97.2" transform="rotate(-90 154.1 97.2)">С14</text>
<text x="180.2" y="97.2" transform="rotate(-90 180.2 97.2)">С13</text>
<text x="267.9" y="97.1" transform="rotate(-90 267.9 97.1)">R5</text>
<text x="240.3" y="104.9" transform="rotate(-90 240.3 104.9)">C11</text>
<text x="260.8" y="104.3" transform="rotate(-90 260.8 104.3)">C70</text>
<text x="279.9" y="104.2" transform="rotate(-90 279.9 104.2)">R4</text>
<text x="289.1" y="104.3" transform="rotate(-90 289.1 104.3)">C74</text>
<text x="317.4" y="104.3" transform="rotate(-90 317.4 104.3)">C69</text>
<text x="323.8" y="104.3" transform="rotate(-90 323.8 104.3)">C9</text>
<text x="416.4" y="103.5" transform="rotate(-90 416.4 103.5)">R77</text>
<text x="75.6" y="113" transform="rotate(-90 75.6 113)">R52</text>
<text x="79.8" y="113" transform="rotate(-90 79.8 113)">R51</text>
<text x="84" y="113" transform="rotate(-90 84 113)">R50</text>
<text x="88.3" y="113" transform="rotate(-90 88.3 113)">R49</text>
<text x="149.1" y="112" transform="rotate(-90 149.1 112)">R61</text>
<text x="153.3" y="112" transform="rotate(-90 153.3 112)">R63</text>
<text x="308.9" y="111.3" transform="rotate(-90 308.9 111.3)">R6</text>
<text x="132.1" y="114.1" transform="rotate(-90 132.1 114.1)">R62</text>
<text x="144.1" y="114.1" transform="rotate(-90 144.1 114.1)">R64</text>
<text x="301.8" y="119.1" transform="rotate(-90 301.8 119.1)">C77</text>
<text x="318.8" y="119.1" transform="rotate(-90 318.8 119.1)">C75</text>
<text x="210.6" y="123.4" transform="rotate(-90 210.6 123.4)">C21</text>
<text x="275.7" y="122.6" transform="rotate(-90 275.7 122.6)">C71</text>
<text x="416.4" y="124.7" transform="rotate(-90 416.4 124.7)">R78</text>
<text x="105.2" y="128.9" transform="rotate(-90 105.2 128.9)">R68</text>
<text x="109.5" y="128.9" transform="rotate(-90 109.5 128.9)">R66</text>
<text x="118" y="128.9" transform="rotate(-90 118 128.9)">R65</text>
<text x="129.3" y="131.1" transform="rotate(-90 129.3 131.1)">С24</text>
<text x="153.3" y="131.1" transform="rotate(-90 153.3 131.1)">С23</text>
<text x="262.9" y="131.8" transform="rotate(-90 262.9 131.8)">C73</text>
<text x="318.8" y="128.2" transform="rotate(-90 318.8 128.2)">R7</text>
<text x="144.9" y="135.3" transform="rotate(-90 144.9 135.3)">R59</text>
<text x="275.7" y="133.2" transform="rotate(-90 275.7 133.2)">C72</text>
<text x="67.1" y="141.4" transform="rotate(-90 67.1 141.4)">C25</text>
<text x="252.3" y="143.1" transform="rotate(-90 252.3 143.1)">C20</text>
<text x="323.8" y="143.1" transform="rotate(-90 323.8 143.1)">C19</text>
<text x="352.7" y="143.1" transform="rotate(-90 352.7 143.1)">C18</text>
<text x="382.4" y="143.1" transform="rotate(-90 382.4 143.1)">C17</text>
<text x="84" y="147.3" transform="rotate(-90 84 147.3)">R54</text>
<text x="88.3" y="147.3" transform="rotate(-90 88.3 147.3)">R55</text>
<text x="101" y="148.4" transform="rotate(-90 101 148.4)">R70</text>
<text x="113" y="148.4" transform="rotate(-90 113 148.4)">R72</text>
<text x="302.5" y="149.5" transform="rotate(-90 302.5 149.5)">C76</text>
<text x="416.4" y="145.9" transform="rotate(-90 416.4 145.9)">R79</text>
<text x="75.6" y="153" transform="rotate(-90 75.6 153)">R53</text>
<text x="96.1" y="153" transform="rotate(-90 96.1 153)">R56</text>
<text x="171.7" y="153" transform="rotate(-90 171.7 153)">C22</text>
<text x="313.1" y="153.7" transform="rotate(-90 313.1 153.7)">R13</text>
<text x="210.3" y="157.3" transform="rotate(-90 210.3 157.3)">С30</text>
<text x="294.8" y="160" transform="rotate(-90 294.8 160)">R3</text>
<text x="306.8" y="160" transform="rotate(-90 306.8 160)">R8</text>
<text x="67.1" y="166.8" transform="rotate(-90 67.1 166.8)">R88</text>
<text x="71.3" y="166.8" transform="rotate(-90 71.3 166.8)">R87</text>
<text x="75.6" y="166.8" transform="rotate(-90 75.6 166.8)">R86</text>
<text x="79.8" y="166.8" transform="rotate(-90 79.8 166.8)">R85</text>
<text x="84" y="166.8" transform="rotate(-90 84 166.8)">R84</text>
<text x="88.3" y="166.8" transform="rotate(-90 88.3 166.8)">R83</text>
<text x="92.5" y="166.8" transform="rotate(-90 92.5 166.8)">R82</text>
<text x="96.8" y="166.8" transform="rotate(-90 96.8 166.8)">R81</text>
<text x="101" y="162.5" transform="rotate(-90 101 162.5)">R70</text>
<text x="105.2" y="162.5" transform="rotate(-90 105.2 162.5)">R72</text>
<text x="113.7" y="165.4" transform="rotate(-90 113.7 165.4)">R67</text>
<text x="118" y="165.4" transform="rotate(-90 118 165.4)">R69</text>
<text x="122.2" y="165.4" transform="rotate(-90 122.2 165.4)">R71</text>
<text x="137.1" y="166.8" transform="rotate(-90 137.1 166.8)">R92</text>
<text x="141.3" y="166.8" transform="rotate(-90 141.3 166.8)">R91</text>
<text x="145.5" y="166.8" transform="rotate(-90 145.5 166.8)">R90</text>
<text x="149.8" y="166.8" transform="rotate(-90 149.8 166.8)">R89</text>
<text x="154.1" y="166.8" transform="rotate(-90 154.1 166.8)">R96</text>
<text x="158.3" y="166.8" transform="rotate(-90 158.3 166.8)">R95</text>
<text x="162.5" y="166.8" transform="rotate(-90 162.5 166.8)">R94</text>
<text x="166.8" y="166.8" transform="rotate(-90 166.8 166.8)">R93</text>
<text x="350.6" y="164.3" transform="rotate(-90 350.6 164.3)">R75</text>
<text x="362.6" y="162.1" transform="rotate(-90 362.6 162.1)">R76</text>
<text x="366.9" y="162.2" transform="rotate(-90 366.9 162.2)">C83</text>
<text x="371.1" y="162.2" transform="rotate(-90 371.1 162.2)">C82</text>
<text x="236.1" y="169.3" transform="rotate(-90 236.1 169.3)">C29</text>
<text x="299" y="170" transform="rotate(-90 299 170)">C28</text>
<text x="343.5" y="168.6" transform="rotate(-90 343.5 168.6)">C27</text>
<text x="375.4" y="168.6" transform="rotate(-90 375.4 168.6)">C26</text>
<text x="114.4" y="181.7" transform="rotate(-90 114.4 181.7)">C40</text>
<text x="126.4" y="185.1" transform="rotate(-90 126.4 185.1)">R32</text>
<text x="210.3" y="187" transform="rotate(-90 210.3 187)">С37</text>
<text x="402.3" y="190.5" transform="rotate(-90 402.3 190.5)">C31</text>
<text x="413.6" y="191.1" transform="rotate(-90 413.6 191.1)">R1</text>
<text x="63.2" y="196.5" transform="rotate(-90 63.2 196.5)">С41</text>
<text x="132.1" y="196.5" transform="rotate(-90 132.1 196.5)">С39</text>
<text x="255.9" y="195.5" transform="rotate(-90 255.9 195.5)">C36</text>
<text x="284.9" y="195.5" transform="rotate(-90 284.9 195.5)">C35</text>
<text x="313.9" y="195.5" transform="rotate(-90 313.9 195.5)">C34</text>
<text x="343.5" y="195.5" transform="rotate(-90 343.5 195.5)">C33</text>
<text x="372.5" y="195.5" transform="rotate(-90 372.5 195.5)">C32</text>
<text x="393.1" y="196.1" transform="rotate(-90 393.1 196.1)">R2</text>
<text x="93.6" y="201" transform="rotate(-90 93.6 201)">R29</text>
<text x="106.3" y="201" transform="rotate(-90 106.3 201)">R33</text>
<text x="88.6" y="218.8" transform="rotate(-90 88.6 218.8)">С52</text>
<text x="125.4" y="218.8" transform="rotate(-90 125.4 218.8)">С51</text>
<text x="152.3" y="218.8" transform="rotate(-90 152.3 218.8)">С50</text>
<text x="160.7" y="218.8" transform="rotate(-90 160.7 218.8)">С49</text>
<text x="210.6" y="219.2" transform="rotate(-90 210.6 219.2)">С48</text>
<text x="255.9" y="225.9" transform="rotate(-90 255.9 225.9)">C47</text>
<text x="284.9" y="225.9" transform="rotate(-90 284.9 225.9)">C46</text>
<text x="313.9" y="225.9" transform="rotate(-90 313.9 225.9)">C45</text>
<text x="343.5" y="226.6" transform="rotate(-90 343.5 226.6)">C44</text>
<text x="372.5" y="226.6" transform="rotate(-90 372.5 226.6)">C43</text>
<text x="382.4" y="226.6" transform="rotate(-90 382.4 226.6)">C42</text>
<text x="172.4" y="232.5" transform="rotate(-90 172.4 232.5)">R16</text>
<text x="176.7" y="232.5" transform="rotate(-90 176.7 232.5)">R18</text>
<text x="180.9" y="232.5" transform="rotate(-90 180.9 232.5)">R17</text>
<text x="185.2" y="232.5" transform="rotate(-90 185.2 232.5)">R19</text>
<text x="112.3" y="241.7" transform="rotate(-90 112.3 241.7)">R36</text>
<text x="116.5" y="241.7" transform="rotate(-90 116.5 241.7)">R37</text>
<text x="120.8" y="241.7" transform="rotate(-90 120.8 241.7)">R34</text>
<text x="125.1" y="241.7" transform="rotate(-90 125.1 241.7)">R35</text>
<text x="247.4" y="244.9" transform="rotate(-90 247.4 244.9)">R98</text>
<text x="259.4" y="244.9" transform="rotate(-90 259.4 244.9)">R97</text>
<text x="150.2" y="249.9" transform="rotate(-90 150.2 249.9)">C60</text>
<text x="386" y="248.5" transform="rotate(-90 386 248.5)">C81</text>
<text x="398.7" y="248.5" transform="rotate(-90 398.7 248.5)">C53</text>
<text x="73.4" y="254.2" transform="rotate(-90 73.4 254.2)">C62</text>
<text x="128.6" y="254.2" transform="rotate(-90 128.6 254.2)">C61</text>
<text x="143.1" y="254.1" transform="rotate(-90 143.1 254.1)">R74</text>
<text x="164" y="254.2" transform="rotate(-90 164 254.2)">C59</text>
<text x="203.5" y="254.2" transform="rotate(-90 203.5 254.2)">C87</text>
<text x="255.9" y="256.3" transform="rotate(-90 255.9 256.3)">C58</text>
<text x="284.9" y="256.3" transform="rotate(-90 284.9 256.3)">C57</text>
<text x="313.9" y="256.3" transform="rotate(-90 313.9 256.3)">C56</text>
<text x="343.5" y="256.3" transform="rotate(-90 343.5 256.3)">C55</text>
<text x="351.3" y="256.2" transform="rotate(-90 351.3 256.2)">R80</text>
<text x="372.5" y="256.3" transform="rotate(-90 372.5 256.3)">C54</text>
<text x="180.9" y="260.4" transform="rotate(-90 180.9 260.4)">R73</text>
<text x="185.2" y="260.4" transform="rotate(-90 185.2 260.4)">R21</text>
<text x="391.6" y="263.4" transform="rotate(-90 391.6 263.4)">C79</text>
<text x="399.4" y="263.4" transform="rotate(-90 399.4 263.4)">C78</text>
<text x="411.4" y="263.4" transform="rotate(-90 411.4 263.4)">C80</text>
<text x="128.6" y="267.5" transform="rotate(-90 128.6 267.5)">R14</text>
<text x="172.4" y="267.5" transform="rotate(-90 172.4 267.5)">R22</text>
<text x="192.9" y="267.5" transform="rotate(-90 192.9 267.5)">R20</text>
<text x="260.1" y="266.8" transform="rotate(-90 260.1 266.8)">R105</text>
<text x="264.3" y="266.8" transform="rotate(-90 264.3 266.8)">R107</text>
<text x="113.4" y="275.3" transform="rotate(-90 113.4 275.3)">R102</text>
<text x="124.7" y="275.3" transform="rotate(-90 124.7 275.3)">R101</text>
<text x="273.6" y="273.9" transform="rotate(-90 273.6 273.9)">R110</text>
<text x="233.3" y="278.1" transform="rotate(-90 233.3 278.1)">R99</text>
<text x="237.5" y="278.2" transform="rotate(-90 237.5 278.2)">C86</text>
<text x="304.7" y="279.6" transform="rotate(-90 304.7 279.6)">C85</text>
<text x="73.4" y="286" transform="rotate(-90 73.4 286)">C64</text>
<text x="128.6" y="286" transform="rotate(-90 128.6 286)">C63</text>
<text x="153.3" y="285.9" transform="rotate(-90 153.3 285.9)">R48</text>
<text x="246" y="285.3" transform="rotate(-90 246 285.3)">C100</text>
<text x="135.6" y="290.2" transform="rotate(-90 135.6 290.2)">R46</text>
<text x="146.3" y="290.2" transform="rotate(-90 146.3 290.2)">C107</text>
<text x="248.1" y="292.4" transform="rotate(-90 248.1 292.4)">C94</text>
<text x="255.9" y="292.3" transform="rotate(-90 255.9 292.3)">R106</text>
<text x="264.3" y="292.3" transform="rotate(-90 264.3 292.3)">R113</text>
<text x="291.2" y="292.4" transform="rotate(-90 291.2 292.4)">C95</text>
<text x="304.7" y="290.2" transform="rotate(-90 304.7 290.2)">C84</text>
<text x="241.7" y="299.3" transform="rotate(-90 241.7 299.3)">R103</text>
<text x="160.4" y="300.1" transform="rotate(-90 160.4 300.1)">C105</text>
<text x="178.1" y="300.1" transform="rotate(-90 178.1 300.1)">C106</text>
<text x="318.8" y="304.3" transform="rotate(-90 318.8 304.3)">R103</text>
<text x="233.9" y="306.4" transform="rotate(-90 233.9 306.4)">R100</text>
<text x="238.2" y="306.5" transform="rotate(-90 238.2 306.5)">C88</text>
<text x="269.3" y="309.3" transform="rotate(-90 269.3 309.3)">C91</text>
<text x="282" y="309.3" transform="rotate(-90 282 309.3)">C89</text>
<text x="65.5" y="316.3" transform="rotate(-90 65.5 316.3)">R38</text>
<text x="69.9" y="316.3" transform="rotate(-90 69.9 316.3)">R39</text>
<text x="77.7" y="316.4" transform="rotate(-90 77.7 316.4)">C66</text>
<text x="174.5" y="314.2" transform="rotate(-90 174.5 314.2)">R47</text>
<text x="241.7" y="313.6" transform="rotate(-90 241.7 313.6)">C99</text>
<text x="350.6" y="313.6" transform="rotate(-90 350.6 313.6)">C101</text>
<text x="101.7" y="321.3" transform="rotate(-90 101.7 321.3)">R42</text>
<text x="105.8" y="321.3" transform="rotate(-90 105.8 321.3)">R43</text>
<text x="110.2" y="321.3" transform="rotate(-90 110.2 321.3)">R40</text>
<text x="114.4" y="321.3" transform="rotate(-90 114.4 321.3)">R41</text>
<text x="118.7" y="321.4" transform="rotate(-90 118.7 321.4)">C65</text>
<text x="295.4" y="319.2" transform="rotate(-90 295.4 319.2)">C96</text>
<text x="248.1" y="324.9" transform="rotate(-90 248.1 324.9)">C93</text>
<text x="264.3" y="328.3" transform="rotate(-90 264.3 328.3)">R111</text>
<text x="300.4" y="324.9" transform="rotate(-90 300.4 324.9)">C90</text>
<text x="350.6" y="329.1" transform="rotate(-90 350.6 329.1)">C102</text>
<text x="255.9" y="334" transform="rotate(-90 255.9 334)">R104</text>
<text x="273.6" y="334.1" transform="rotate(-90 273.6 334.1)">C92</text>
<text x="287" y="334.1" transform="rotate(-90 287 334.1)">C97 R108</text>
<text x="242.4" y="339.7" transform="rotate(-90 242.4 339.7)">C98</text>
<text x="318.8" y="341.1" transform="rotate(-90 318.8 341.1)">C104</text>
<text x="255.9" y="346.7" transform="rotate(-90 255.9 346.7)">R112</text>
<text x="273.6" y="346.7" transform="rotate(-90 273.6 346.7)">R109</text>
<text x="106.5" y="348.1" transform="rotate(-90 106.5 348.1)">R44</text>
<text x="110.9" y="348.1" transform="rotate(-90 110.9 348.1)">R45</text>
<text x="118.7" y="348.2" transform="rotate(-90 118.7 348.2)">C67</text>
<text x="73.4" y="355.3" transform="rotate(-90 73.4 355.3)">C68</text>
</g>
<g font-size="2.6">
<text x="471.1" y="121.5">5±0,5</text>
<text x="487.2" y="123">R1.5min</text>
<text x="488.3" y="140.3" transform="rotate(-90 488.3 140.3)">7±0,5</text>
<text x="8" y="336.8" transform="rotate(-90 8 336.8)">Подп. и дата</text>
<text x="8" y="354.5" transform="rotate(-90 8 354.5)">Инв. № дубл.</text>
<text x="8" y="372.2" transform="rotate(-90 8 372.2)">Взам инв. №</text>
<text x="8" y="396.9" transform="rotate(-90 8 396.9)">Подп. и дата</text>
<text x="584.6" y="408.9">Лист</text>
<text x="8" y="415.3" transform="rotate(-90 8 415.3)">Инв. № подл.</text>
<text x="459.7" y="416">Изм.</text>
<text x="465.1" y="416">Лист</text>
<text x="474" y="416">№ докум.</text>
<text x="489.6" y="416">Подп.</text>
<text x="499" y="416">Дата</text>
<text x="585.4" y="414.9">2</text>
</g>
</svg>
